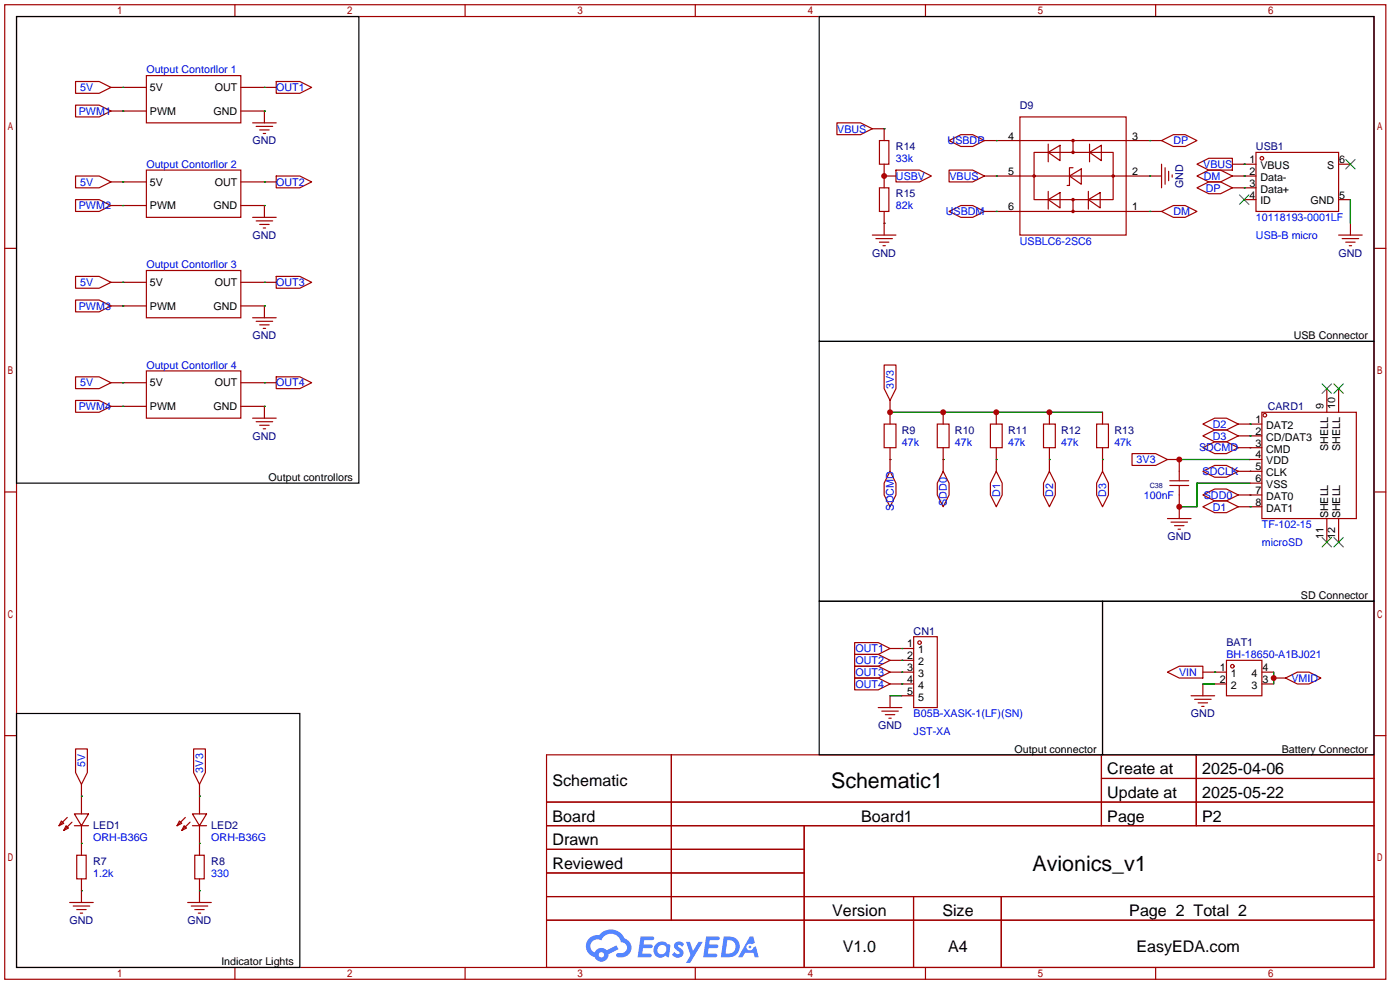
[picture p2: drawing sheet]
<svg xmlns="http://www.w3.org/2000/svg" width="301mm" height="212mm" viewBox="0 0 301 212" stroke-linecap="round" stroke-linejoin="round" font-family="sans-serif">
<g fill="none" stroke="#a10000" stroke-width=".25">
<path d="M1 1h297.2v209.6h-297.2zM3.6 3.6h292.1v204.4h-292.1zM50.5 1v2.6M100.1 1v2.6M149.6 1v2.6M199.1 1v2.6M248.7 1v2.6M1 53.4h2.6M295.7 53.4h2.5M1 105.8h2.6M295.7 105.8h2.5M1 158.2h2.6"/>
<path d="M295.7 158.2h2.5M117.6 162.3h178.1v45.7h-178.1zM117.6 172.5h178.1M117.6 177.5h178.1M144.5 162.3v35.6M173 177.5v30.5M237 162.3v15.2M237 167.4h58.7M257.4 162.3v15.2M117.6 182.6h55.4M117.6 192.8h178.1M117.6 187.7h55.4"/>
<path d="M117.6 197.9h178.1M196.6 192.8v15.2M215.4 192.8v15.2M50.5 208v2.6M100.1 208v2.6M149.6 208v2.6M199.1 208v2.6M248.7 208v2.6"/>
</g>
<g fill="#5487ff">
<path d="M145.3 202.7a1.3 1.3 0 0 1 1.9 .3l-.4 .6a.54 .54 0 0 0-.9-.2l.1 .2a1.28 1.28 0 0 1 .8 2 1.53 1.53 0 0 1-2.2-.3l.5-.6 .8 .5a.31 .31 0 0 0 .4-.3 .31 .31 0 0 0-.3-.4 1.12 1.12 0 0 1-.7-1.8z"/>
<path d="M147.6 202.5h.9l.6 2 1.2-2h.9l-2.7 4.6h-.9l1-1.7z"/>
<path d="M137.8 201.4h1.7a1.31 1.31 0 0 1 1.2 .2 .4 .4 0 0 1-.3 .5l-1.8 .1-.1 .9h1.6a.4 .4 0 0 1 .4 .4 .4 .4 0 0 1-.5 .4h-1.6l-.2 1.2h1.4a.46 .46 0 0 1 .5 0 .46 .46 0 0 1 .1 .5l-.4 .2h-2.6z"/>
<path d="M151.9 201.4h1.7a1.32 1.32 0 0 1 1.2 .2 .39 .39 0 0 1-.3 .5l-1.8 .1-.1 .9h1.6a.4 .4 0 0 1 .4 .4 .4 .4 0 0 1-.4 .4h-1.7l-.2 1.2h1.4a.46 .46 0 0 1 .5 0 .46 .46 0 0 1 .1 .5l-.4 .2h-2.6z"/>
<path d="M161.3 201.4h.8l.3 1.3-.6 .4a.75 .75 0 0 0-1.1 .3 .75 .75 0 0 0 .5 1 .75 .75 0 0 0 .9-.7l.5-.2 .6 2.3h-.8l-.3-.9h-1.8l-.5 .9h-1z"/>
<path d="M155.7 201.4l-.6 4.4h1.5a2.27 2.27 0 0 0 2.6-2.2 2.27 2.27 0 0 0-2.7-2.2zM156.5 202.1a1.5 1.5 0 0 1 1.8 1.6 1.5 1.5 0 0 1-1.9 1.4h-.3z"/>
<path d="M141.2 203a1.6 1.6 0 0 0-.3 2.3 1.6 1.6 0 0 0 2.3 .2l.7 .3 .3-2.4-.1-.3-.5-.1a1.58 1.58 0 0 0-2.4 0zM141.8 203.5a.98 .98 0 0 1 1.6 .4 .98 .98 0 0 1-1.1 1.3 .94 .94 0 0 1-.9-.7 .94 .94 0 0 1 .4-1z"/>
<path d="M126.8 201.8a2.37 2.37 0 0 0 1.1 4 1.54 1.54 0 0 0 1.8 1 1.54 1.54 0 0 0 1.2-1.6l2.2-1.1-.5-.8-2 1a1.57 1.57 0 0 0-2.7 .5 1.5 1.5 0 0 1-.7-2.1 1.5 1.5 0 0 1 2.2-.5 2.23 2.23 0 0 1 2.3-1.4 2.23 2.23 0 0 1 2 1.8 1.16 1.16 0 0 1 1.2 1.1 1.16 1.16 0 0 1-1.1 1.2h-.7a.47 .47 0 0 0-.5 .4 .47 .47 0 0 0 .4 .5 2.17 2.17 0 0 0 2.5-.9 2.17 2.17 0 0 0-.3-2.7l-.8-.4a3.2 3.2 0 0 0-5.5-.7l-1.1 .1zM128.8 205.3a.6 .6 0 0 1 1.2 0 .6 .6 0 0 1-1.2 0z"/>
<circle cx="161.4" cy="203.6" r=".28"/>
</g>
<g fill="none" stroke="#a10000" stroke-width=".25">
<path d="M16.3 17.5h5l2.6 1.3-2.6 1.3h-5zM23.9 18.8h7.6M31.5 16.3h20.3v10.1h-20.3zM51.8 18.8h7.6M59.4 17.5h5.1l2.6 1.3-2.6 1.3h-5.1zM16.3 22.6h5l2.6 1.3-2.6 1.2h-5zM16.3 37.8h5l2.6 1.3-2.6 1.3h-5zM23.9 23.9h7.6M23.9 39.1h7.6M31.5 36.6h20.3v10.1h-20.3zM51.8 23.9h5.1v2.5M51.8 39.1h7.6"/>
<path d="M54.4 26.4h5M55.1 27.2h3.6M55.9 27.9h2M56.6 28.7h.5M59.4 37.8h5.1l2.6 1.3-2.6 1.3h-5.1zM180.1 26.4h5.1l2.5 1.3-2.5 1.3h-5.1zM187.7 27.7h2.5v2.5M189.2 30.2h2.1v5.1h-2.1zM190.2 37.8h2.6M190.2 35.3v5.1M192.8 36.6h5.1l2.5 1.2-2.5 1.3h-5.1zM204.2 30.2l2.6-1.2h2.5l2.5 1.2-2.5 1.3h-2.5z"/>
<path d="M204.2 36.6h5.1l2.5 1.2-2.5 1.3h-5.1zM211.8 37.8h38.1M211.8 30.2h38.1M219.5 25.1h22.8v25.4h-22.8zM222.5 32.8h17v10.1h-17zM225.6 32.8l2.5-1.6v3.3zM225.6 31v3.8M230.1 37.8l2.6-1.5v3.3zM230.9 36.1h-.8v3.8h-.5M230.9 30.2v2.6M234.4 32.8l2.6-1.6v3.3zM234.4 31v3.8"/>
<path d="M249.9 30.2l2.6-1.2h2.5l2.6 1.2-2.6 1.3h-2.5zM249.9 35.3v5.1M250.7 36.1v3.5M251.5 36.8v2.1M252.2 37.6v.5M257.6 35.3l2.5-1.3h5.1v2.6h-5.1zM257.6 37.8l2.5-1.2h2.5l2.6 1.2-2.6 1.3h-2.5zM265.2 35.3h5.1M265.2 37.8h5.1M270.3 32.8h17.7v12.7h-17.7zM288 35.3h2.6M16.3 42.9h5l2.6 1.3-2.6 1.3h-5z"/>
<path d="M16.3 59.4h5l2.6 1.3-2.6 1.3h-5zM23.9 44.2h7.6M31.5 58.2h20.3v10.1h-20.3zM51.8 44.2h5.1v2.5M54.4 46.7h5M55.1 47.5h3.6M55.9 48.3h2M56.6 49h.5M59.4 59.4h5.1l2.6 1.3-2.6 1.3h-5.1zM187.7 50.5h5.1M188.5 51.3h3.5M189.2 40.4h2.1v5.1h-2.1z"/>
<path d="M189.2 52.1h2.1M190 52.8h.5M190.2 45.5v5M204.2 45.5l2.6-1.3h2.5l2.5 1.3-2.5 1.2h-2.5zM211.8 45.5h38.1M225.6 42.9l2.5-1.5v3.3zM225.6 41.1v3.9M230.9 42.9v2.6M234.2 42.9l2.5-1.5v3.3zM234.2 41.1v3.9M249.9 45.5l2.6-1.3h2.5l2.6 1.3-2.6 1.2h-2.5zM257.6 40.4l2.5-1.3h2.5l2.6 1.3-2.6 1.3h-2.5z"/>
<path d="M265.2 40.4h5.1M267.7 42.9h2.6M288 50.5h5.1M288 42.9h2.6M288.8 51.3h3.6M289.6 52.1h2M290.3 52.8h.5M290.6 48v2.5M16.3 64.5h5l2.6 1.3-2.6 1.3h-5zM23.9 60.7h7.6M23.9 65.8h7.6M31.5 79.8h20.3v10.1h-20.3z"/>
<path d="M51.8 65.8h5.1v2.5M51.8 60.7h7.6M54.4 68.3h5M55.1 69.1h3.6M55.9 69.8h2M56.6 70.6h.5M190.2 78.5h2.6v5.1l-1.3 2.5-1.3-2.5zM16.3 81h5l2.6 1.3-2.6 1.3h-5zM16.3 86.1h5l2.6 1.3-2.6 1.2h-5zM23.9 82.3h7.6M23.9 87.4h7.6M51.8 87.4h5.1v2.5"/>
<path d="M51.8 82.3h7.6M54.4 89.9h5M55.1 90.7h3.6M55.9 91.4h2M56.6 92.2h.5M59.4 81h5.1l2.6 1.3-2.6 1.3h-5.1zM190.2 91.2h2.6v5.1h-2.6zM191.5 86.1v5.1M191.5 96.3v5M201.7 91.2h2.5v5.1h-2.5zM202.9 88.6v2.6M202.9 96.3v5"/>
<path d="M213.1 91.2h2.5v5.1h-2.5zM214.4 88.6v2.6M214.4 96.3v5M224.5 91.2h2.6v5.1h-2.6zM225.8 88.6v2.6M225.8 96.3v5M236 91.2h2.5v5.1h-2.5zM237.2 88.6v2.6M237.2 96.3v5M243.6 97.5h5.1l2.5 1.3-2.5 1.3h-5.1zM251.2 98.8h2.5v4.6M258.8 96.3l2.6-1.3h2.5l2.5 1.3-2.5 1.2h-2.5z"/>
<path d="M258.8 91.2l2.6-1.3h2.5l2.5 1.3-2.5 1.3h-2.5zM258.8 93.7l2.6-1.2h2.5l2.5 1.2-2.5 1.3h-2.5zM266.4 91.2h5.1M266.4 93.7h5.1M266.4 96.3h5.1M269 98.8h2.5M271.5 88.6h20.3v22.9h-20.3zM285.5 83.6v5M288 83.6v5M191.5 101.3l1.3 2.6v2.5l-1.3 2.6-1.3-2.6v-2.5zM202.9 101.3l1.3 2.6v2.5l-1.3 2.6-1.2-2.6v-2.5zM214.4 101.3l1.2 2.6v2.5l-1.2 2.6-1.3-2.6v-2.5z"/>
<path d="M225.8 101.3l1.3 2.6v2.5l-1.3 2.6-1.3-2.6v-2.5zM237.2 101.3l1.3 2.6v2.5l-1.3 2.6-1.2-2.6v-2.5zM251.2 111.5h5.1M251.7 104.4h4.1M251.7 103.4h4.1M252 112.3h3.5M252.7 113h2.1M253.5 113.8h.5M253.7 104.4v7.1M258.8 101.3l2.6-1.2h2.5l2.5 1.2-2.5 1.3h-2.5zM258.8 106.4l2.6-1.2h2.5l2.5 1.2-2.5 1.3h-2.5zM258.8 109l2.6-1.3h2.5l2.5 1.3-2.5 1.2h-2.5z"/>
<path d="M266.4 101.3h5.1M266.4 106.4h5.1M266.4 109h5.1M269 103.9h2.5M285.5 111.5v5.1M288 111.5v5.1M183.9 138.2h5.1l2.5 1.2-2.5 1.3h-5.1zM191.5 139.4h5.1M196.6 136.9h5.1v15.2h-5.1zM183.9 140.7h5.1l2.5 1.3-2.5 1.3h-5.1zM183.9 143.3h5.1l2.5 1.2-2.5 1.3h-5.1zM183.9 145.8h5.1l2.5 1.3-2.5 1.2h-5.1z"/>
<path d="M189 152.1h5.1M189.7 152.9h3.6M190.5 153.7h2M191.3 154.4h.5M191.5 149.6v2.5M191.5 142h5.1M191.5 144.5h5.1M191.5 147.1h5.1M194.1 149.6h2.5M251.2 144.5l2.5-1.2h5.1v2.5h-5.1zM256.3 149.6h5.1M257 150.4h3.6"/>
<path d="M257.8 151.1h2M258.6 151.9h.5M258.8 144.5h5.1M258.8 147.1v2.5M261.4 147.1h2.5M263.9 142h7.6v7.6h-7.6zM271.5 144.5h2.6M271.5 147.1h2.6M274.1 145.8h2.5M276.6 145.8l2.5-1.3h2.6l2.5 1.3-2.5 1.3h-2.6zM13.2 176.5l.5 .5-1 .5zM14.2 177.5l.5 .6-1 .5z"/>
<path d="M14.5 175.8l-1.8 1.7M15.5 176.8l-1.8 1.8M16 175h3l-1.5 2.5zM16 177.5h3M16.3 161h2.5v5.1l-1.3 2.6-1.2-2.6zM17.5 168.7v6.3M17.5 177.5v6.4M38.6 176.5l.5 .5-1 .5zM39.6 177.5l.5 .6-1 .5zM39.9 175.8l-1.8 1.7M40.9 176.8l-1.8 1.8M41.4 175h3l-1.5 2.5z"/>
<path d="M41.4 177.5h3M41.7 161h2.5v5.1l-1.3 2.6-1.2-2.6zM42.9 168.7v6.3M42.9 177.5v6.4M15 194.1h5.1M15.7 194.8h3.6M16.5 183.9h2v5.1h-2zM16.5 195.6h2M17.3 196.3h.5M17.5 189v5.1M40.4 194.1h5.1M41.1 194.8h3.6"/>
<path d="M41.9 183.9h2v5.1h-2zM41.9 195.6h2M42.7 196.3h.5M42.9 189v5.1"/>
<circle cx="222.5" cy="37.8" r=".25"/>
<circle cx="230.9" cy="32.8" r=".25"/>
<circle cx="230.9" cy="30.2" r=".25"/>
<circle cx="239.5" cy="37.8" r=".25"/>
<circle cx="271.5" cy="34" r=".38"/>
<circle cx="230.9" cy="45.5" r=".25"/>
<circle cx="230.9" cy="42.9" r=".25"/>
<circle cx="272.2" cy="89.3" r=".38"/>
<circle cx="197.9" cy="138.2" r=".38"/>
<circle cx="265.2" cy="143.3" r=".38"/>
</g>
<g fill="none" stroke="#008700" stroke-width=".25">
<path d="M26.4 18.8h.1M56.9 18.8h.1M26.4 23.9h.1M26.4 39.1h.1M56.9 23.9h.1M56.9 39.1h.1M190.2 37.8h.1M190.2 27.7h.1M214.4 37.8h.1M214.4 30.2h.1M247.4 30.2h.1M247.4 37.8h.1"/>
<path d="M267.7 35.3h.1M267.7 37.8h.1M26.4 44.2h.1M56.9 44.2h.1M190.2 48h.1M214.4 45.5h.1M247.4 45.5h.1M267.7 40.4h.1M290.6 42.9v5.1M26.4 60.7h.1M26.4 65.8h.1M56.9 60.7h.1"/>
<path d="M56.9 65.8h.1M26.4 82.3h.1M26.4 87.4h.1M56.9 82.3h.1M56.9 87.4h.1M191.5 98.8h.1M191.5 88.6h45.7M202.9 98.8h.1M214.4 98.8h.1M225.8 98.8h.1M237.2 98.8h.1M253.7 98.8h15.3"/>
<path d="M269 96.3h.1M269 91.2h.1M269 93.7h.1M269 106.4h.1M269 101.3h.1M269 109h.1M269 103.9h-11.4v5.1h-3.9M194.1 139.4h.1M191.5 149.6h2.6M194.1 142h.1M194.1 144.5h.1M194.1 147.1h.1"/>
<path d="M258.8 147.1h2.6M261.4 144.5h.1M274.1 144.5v2.6M17.5 171.2h.1M42.9 171.2h.1M17.5 191.5h.1M17.5 181.4h.1M42.9 181.4h.1M42.9 191.5h.1"/>
</g>
<path d="M3.6 3.6h73.6v100.3h-73.6zM176.3 3.6h119.4v69.8h-119.4zM176.3 73.4h119.4v55.9h-119.4zM176.3 129.3h60.9v33h-60.9zM237.2 129.3h58.5v33h-58.5zM3.6 153.4h60.9v54.6h-60.9z" fill="none" stroke="#000" stroke-width=".25"/>
<path d="M289.6 34.3l2 2M291.6 34.3l-2 2M266.7 41.9l2 2M268.7 41.9l-2 2M284.5 82.5l2 2.1M286.5 82.5l-2 2.1M287 82.5l2.1 2.1M289.1 82.5l-2.1 2.1M284.5 115.6l2 2M286.5 115.6l-2 2M287 115.6l2.1 2M289.1 115.6l-2.1 2" fill="none" stroke="#3c3" stroke-width=".25"/>
<g fill="#c00">
<circle cx="190.2" cy="37.8" r=".63"/>
<circle cx="191.5" cy="88.6" r=".63"/>
<circle cx="202.9" cy="88.6" r=".63"/>
<circle cx="214.4" cy="88.6" r=".63"/>
<circle cx="225.8" cy="88.6" r=".63"/>
<circle cx="253.7" cy="109" r=".63"/>
<circle cx="253.7" cy="98.8" r=".63"/>
<circle cx="274.1" cy="145.8" r=".63"/>
</g>
<g font-size="4.6">
<text x="178.8" y="169.4">Schematic1</text>
<text x="222.2" y="187.2">Avionics_v1</text>
</g>
<g font-size="3.5">
<text x="238.3" y="166.5">Create at</text>
<text x="258.7" y="166.5">2025-04-06</text>
<text x="118.9" y="169.1">Schematic</text>
<text x="238.3" y="171.6">Update at</text>
<text x="258.7" y="171.6">2025-05-22</text>
<text x="118.9" y="176.7">Board</text>
<text x="185.3" y="176.7">Board1</text>
<text x="238.3" y="176.7">Page</text>
<text x="258.7" y="176.7">P2</text>
<text x="118.9" y="181.8">Drawn</text>
<text x="118.9" y="186.8">Reviewed</text>
<text x="179.1" y="197">Version</text>
<text x="202.8" y="197">Size</text>
<text x="243" y="197">Page 2 Total 2</text>
<text x="181.4" y="204.6">V1.0</text>
<text x="204" y="204.6">A4</text>
<text x="244.5" y="204.6">EasyEDA.com</text>
</g>
<g font-size="2.3" fill="#00f">
<text x="31.5" y="15.8">Output Contorllor 1</text>
<text x="17.2" y="19.6">5V</text>
<text x="59.4" y="19.6">OUT1</text>
<text x="17" y="24.7">PWM1</text>
<text x="180.2" y="28.5">VBUS</text>
<text x="192.8" y="34.8">33k</text>
<text x="203.9" y="31">USBDP</text>
<text x="252.5" y="31">DP</text>
<text x="17.2" y="39.9">5V</text>
<text x="31.5" y="36.1">Output Contorllor 2</text>
<text x="59.4" y="39.9">OUT2</text>
<text x="192.8" y="38.7">USBV</text>
<text x="204.3" y="38.7">VBUS</text>
<text x="258.9" y="36.1">VBUS</text>
<text x="259.1" y="38.7">DM</text>
<text x="259.4" y="41.2">DP</text>
<text x="17" y="45">PWM2</text>
<text x="192.8" y="45">82k</text>
<text x="203.5" y="46.3">USBDM</text>
<text x="252.5" y="46.3">DM</text>
<text x="270.3" y="47.5">10118193-0001LF</text>
<text x="219.5" y="52.6">USBLC6-2SC6</text>
<text x="270.3" y="51.4">USB-B micro</text>
<text x="31.5" y="57.7">Output Contorllor 3</text>
<text x="17.2" y="61.5">5V</text>
<text x="59.4" y="61.5">OUT3</text>
<text x="17" y="66.6">PWM3</text>
<text x="17.2" y="83.1">5V</text>
<text x="31.5" y="79.3">Output Contorllor 4</text>
<text x="59.4" y="83.1">OUT4</text>
<text x="192.3" y="83.6" transform="rotate(-90 192.3 83.6)">3V3</text>
<text x="17" y="88.2">PWM4</text>
<text x="194.1" y="95.8">47k</text>
<text x="205.5" y="95.8">47k</text>
<text x="216.9" y="95.8">47k</text>
<text x="228.3" y="95.8">47k</text>
<text x="239.8" y="95.8">47k</text>
<text x="261" y="92">D2</text>
<text x="261" y="94.5">D3</text>
<text x="244.6" y="99.6">3V3</text>
<text x="258" y="97.1">SDCMD</text>
<text x="215.2" y="106.8" transform="rotate(-90 215.2 106.8)">D1</text>
<text x="226.6" y="106.8" transform="rotate(-90 226.6 106.8)">D2</text>
<text x="238" y="106.8" transform="rotate(-90 238 106.8)">D3</text>
<text x="246.1" y="107.2">100nF</text>
<text x="258.8" y="102.2">SDCLK</text>
<text x="259" y="107.2">SDD0</text>
<text x="192.3" y="109.8" transform="rotate(-90 192.3 109.8)">SDCMD</text>
<text x="203.8" y="108.8" transform="rotate(-90 203.8 108.8)">SDD0</text>
<text x="261" y="109.8">D1</text>
<text x="271.5" y="113.6">TF-102-15</text>
<text x="271.5" y="117.4">microSD</text>
<text x="184.1" y="140.3">OUT1</text>
<text x="184.1" y="142.8">OUT2</text>
<text x="263.9" y="141.5">BH-18650-A1BJ021</text>
<text x="184.1" y="145.3">OUT3</text>
<text x="184.1" y="147.9">OUT4</text>
<text x="253.7" y="145.3">VIN</text>
<text x="277.9" y="146.6">VMID</text>
<text x="196.6" y="154.2">B05B-XASK-1(LF)(SN)</text>
<text x="196.6" y="158">JST-XA</text>
<text x="18.3" y="164.8" transform="rotate(-90 18.3 164.8)">5V</text>
<text x="43.7" y="166.1" transform="rotate(-90 43.7 166.1)">3V3</text>
<text x="20.1" y="180.9">ORH-B36G</text>
<text x="45.5" y="180.9">ORH-B36G</text>
<text x="20.1" y="188.5">1.2k</text>
<text x="45.5" y="188.5">330</text>
</g>
<g font-size="2.3">
<text x="32.3" y="19.6">5V</text>
<text x="46.2" y="19.6">OUT</text>
<text x="32.3" y="24.7">PWM</text>
<text x="45.9" y="24.7">GND</text>
<text x="216.9" y="30">4</text>
<text x="243.6" y="30">3</text>
<text x="268.8" y="35.1">1</text>
<text x="288.2" y="35.1">6</text>
<text x="32.3" y="39.9">5V</text>
<text x="46.2" y="39.9">OUT</text>
<text x="216.9" y="37.6">5</text>
<text x="243.6" y="37.6">2</text>
<text x="268.8" y="37.6">2</text>
<text x="268.8" y="40.2">3</text>
<text x="271.2" y="36.3">VBUS</text>
<text x="271.2" y="38.9">Data-</text>
<text x="271.2" y="41.4">Data+</text>
<text x="285.6" y="36.3">S</text>
<text x="32.3" y="45">PWM</text>
<text x="45.9" y="45">GND</text>
<text x="216.9" y="45.2">6</text>
<text x="243.6" y="45.2">1</text>
<text x="268.8" y="42.7">4</text>
<text x="271.2" y="44">ID</text>
<text x="282" y="44">GND</text>
<text x="288.2" y="42.7">5</text>
<text x="32.3" y="61.5">5V</text>
<text x="46.2" y="61.5">OUT</text>
<text x="32.3" y="66.6">PWM</text>
<text x="45.9" y="66.6">GND</text>
<text x="278.4" y="72.9">USB Connector</text>
<text x="32.3" y="83.1">5V</text>
<text x="46.2" y="83.1">OUT</text>
<text x="32.3" y="88.2">PWM</text>
<text x="45.9" y="88.2">GND</text>
<text x="284.8" y="87.9" transform="rotate(-90 284.8 87.9)">9</text>
<text x="287.3" y="87.9" transform="rotate(-90 287.3 87.9)">10</text>
<text x="270.1" y="91">1</text>
<text x="270.1" y="93.5">2</text>
<text x="272.5" y="92.2">DAT2</text>
<text x="272.5" y="94.8">CD/DAT3</text>
<text x="270.1" y="96">3</text>
<text x="270.1" y="98.6">4</text>
<text x="270.1" y="101.1">5</text>
<text x="272.5" y="97.3">CMD</text>
<text x="272.5" y="99.8">VDD</text>
<text x="285.8" y="96.9" transform="rotate(-90 285.8 96.9)">SHELL</text>
<text x="288.3" y="96.9" transform="rotate(-90 288.3 96.9)">SHELL</text>
<text x="57.8" y="103.4">Output controllors</text>
<text x="270.1" y="103.7">6</text>
<text x="270.1" y="106.2">7</text>
<text x="272.5" y="102.4">CLK</text>
<text x="272.5" y="104.9">VSS</text>
<text x="272.5" y="107.5">DAT0</text>
<text x="270.1" y="108.7">8</text>
<text x="272.5" y="110">DAT1</text>
<text x="285.8" y="111.5" transform="rotate(-90 285.8 111.5)">SHELL</text>
<text x="288.3" y="111.5" transform="rotate(-90 288.3 111.5)">SHELL</text>
<text x="284.8" y="115.8" transform="rotate(-90 284.8 115.8)">11</text>
<text x="287.3" y="115.8" transform="rotate(-90 287.3 115.8)">12</text>
<text x="279.9" y="128.8">SD Connector</text>
<text x="195.2" y="139.2">1</text>
<text x="195.2" y="141.8">2</text>
<text x="197.5" y="140.5">1</text>
<text x="197.5" y="143">2</text>
<text x="195.2" y="144.3">3</text>
<text x="195.2" y="146.8">4</text>
<text x="195.2" y="149.4">5</text>
<text x="197.5" y="145.6">3</text>
<text x="197.5" y="148.1">4</text>
<text x="262.5" y="144.3">1</text>
<text x="262.5" y="146.8">2</text>
<text x="264.8" y="145.6">1</text>
<text x="264.8" y="148.1">2</text>
<text x="269.3" y="148.1">3</text>
<text x="269.3" y="145.6">4</text>
<text x="271.7" y="146.8">3</text>
<text x="271.7" y="144.3">4</text>
<text x="197.5" y="150.6">5</text>
<text x="218.3" y="161.8">Output connector</text>
<text x="275.8" y="161.8">Battery Connector</text>
<text x="47.6" y="207.6">Indicator Lights</text>
</g>
<g font-size="2.3" fill="#000080">
<text x="219.5" y="23.4">D9</text>
<text x="54.3" y="31">GND</text>
<text x="192.8" y="32.3">R14</text>
<text x="270.3" y="32.3">USB1</text>
<text x="254.6" y="40.4" transform="rotate(-90 254.6 40.4)">GND</text>
<text x="192.8" y="42.5">R15</text>
<text x="54.3" y="51.4">GND</text>
<text x="187.7" y="55.2">GND</text>
<text x="288" y="55.2">GND</text>
<text x="54.3" y="72.9">GND</text>
<text x="272.8" y="88.2">CARD1</text>
<text x="54.3" y="94.5">GND</text>
<text x="194.1" y="93.3">R9</text>
<text x="205.5" y="93.3">R10</text>
<text x="216.9" y="93.3">R11</text>
<text x="228.3" y="93.3">R12</text>
<text x="239.8" y="93.3">R13</text>
<text x="251.2" y="116.1">GND</text>
<text x="196.6" y="136.4">CN1</text>
<text x="263.9" y="139">BAT1</text>
<text x="256.3" y="154.2">GND</text>
<text x="189" y="156.8">GND</text>
<text x="20.1" y="178.4">LED1</text>
<text x="45.5" y="178.4">LED2</text>
<text x="20.1" y="186">R7</text>
<text x="45.5" y="186">R8</text>
<text x="15" y="198.7">GND</text>
<text x="40.4" y="198.7">GND</text>
</g>
<text font-size="1.6" fill="#000080" x="247.4" y="104.8">C38</text>
</svg>
